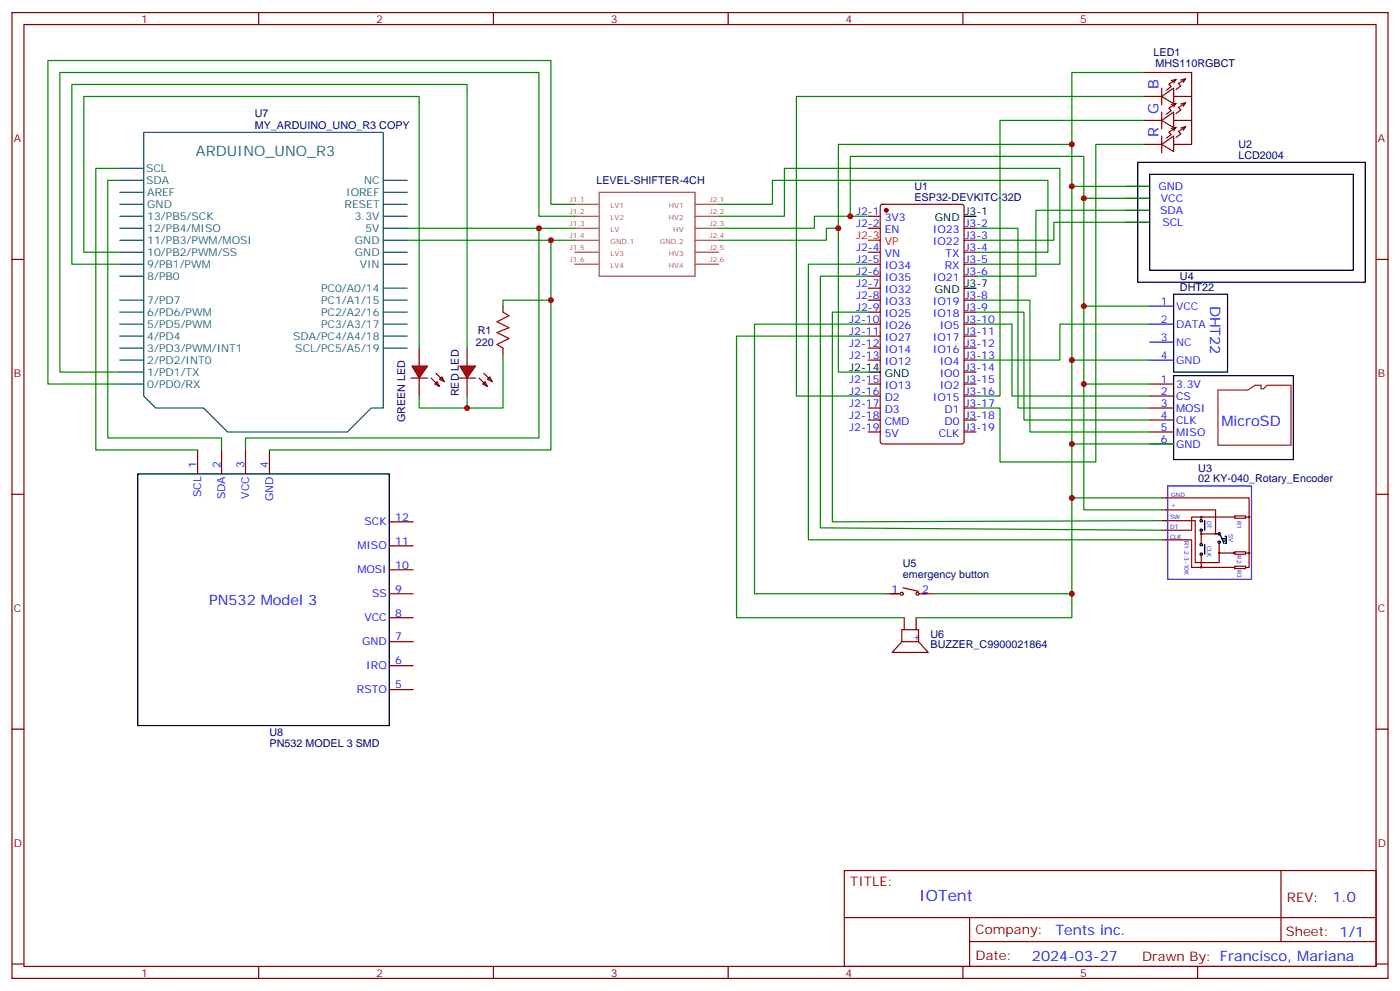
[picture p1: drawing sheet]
<svg xmlns="http://www.w3.org/2000/svg" width="412mm" height="292mm" viewBox="0 0 412 292" stroke-linecap="round" stroke-linejoin="round" font-family="sans-serif">
<g fill="none" stroke="#870000" stroke-width=".35">
<path d="M3.5 3.7h405.4v284.3h-405.4zM7.1 7.2h398.2v277.3h-398.2zM76.2 3.7v3.5M145.3 3.7v3.5M214.5 3.7v3.5M283.6 3.7v3.5M352.8 3.7v3.5M336.9 21.3h14.1v21.2h-5.3M336.9 35.5h5.3M336.9 28.4h5.3M342.2 35.5l3.5-2.5v4.6zM342.2 28.4l3.5-2.5v4.6z"/>
<path d="M342.2 25.9v5M342.2 33v4.9M345.7 38.5l.7-1-2.1 1.4 .7 .7-1.4 1.1M345.7 31.5l.7-1.1-2.1 1.4 .7 .7-1.4 1.1M345.7 24.4l.7-1-2.1 1.4 .7 .7-1.4 1M345.7 35.5h5.3M345.7 28.4h5.3M346.4 37.5l-1.4 .3M346.4 30.4l-1.4 .4M346.4 23.4l-1.4 .3M348.5 38.4l.7-1.1-2.1 1.4 .7 .7-1.4 1.1M348.5 31.3l.7-1-2.1 1.4 .7 .7-1.4 1"/>
<path d="M348.5 24.3l.7-1.1-2.1 1.4 .7 .7-1.4 1.1M349.2 37.3l-1.4 .4M349.2 30.3l-1.4 .3M349.2 23.2l-1.4 .3M331.6 54.9h7.1M331.6 58.4h7.1M336.9 42.5h5.3M342.2 42.5l3.5-2.5v4.6zM342.2 40v5M3.5 76.4h3.6M255.8 63.7h3.5M255.8 67.2h3.5"/>
<path d="M255.8 74.3h3.5M255.8 77.8h3.5M259.5 60.4l.5-.3h23.3l.6 .5 .1 69.4-.5 .6-23.5 .1-.7-.5v-69.3zM284 67.2h3.5M284 74.3h3.5M284 77.8h3.5M284 70.7h3.5M331.6 61.9h7.1M331.6 65.4h7.1M405.3 76.4h3.6M255.8 81.3h3.5M255.8 84.8h3.5"/>
<path d="M255.8 88.4h3.5M255.8 91.9h3.5M255.8 95.4h3.5M255.8 99h3.5M284 81.3h3.5M284 88.4h3.5M284 91.9h3.5M284 95.4h3.5M284 99h3.5M137.6 102.5v5.3M137.6 111.3v5.3M141.1 111.3l2.5 2.5"/>
<path d="M142.2 113.1l.7-.7 .7 1.4zM142.5 109.9l2.5 2.5M143.6 111.7l.7-.8 .7 1.5zM255.8 102.5h3.5M255.8 106h3.5M255.8 113.1h3.5M255.8 116.6h3.5M284 102.5h3.5M284 106h3.5M284 113.1h3.5M284 116.6h3.5M284 109.5h3.5"/>
<path d="M338.7 113.1h7M338.7 116.6h7M58.2 132.5v7M65.3 132.5v7M72.3 132.5v7M79.4 132.5v7M255.8 120.1h3.5M255.8 123.6h3.5M255.8 127.2h3.5M284 120.1h3.5M284 123.6h3.5M284 127.2h3.5"/>
<path d="M338.7 120.1h7M338.7 123.6h7M338.7 127.2h7M338.7 130.7h7M3.5 145.5h3.6M114.7 153.6h7M342.2 146.6h1.8M342.2 150.1h1.8M342.2 153.3h1.8M342.2 156.1h1.8M342.2 158.9h1.8M405.3 145.5h3.6"/>
<path d="M114.7 174.8h7M114.7 167.7h7M114.7 160.7h7M261.1 174.8h3.8M266 173l4.6 1.1M270.6 174.8h4.6M114.7 188.9h7M114.7 196h7M114.7 181.9h7M265.6 188.9v-3.5h5v3.5M265.6 188.9h5M265.6 188.9l-2.8 3.2h10.6l-2.8-3.2"/>
<path d="M266.3 181.9v3.5M269.9 181.9v3.5M3.5 214.7h3.6M114.7 203h7M405.3 214.7h3.6M248.7 256.3h156.6v28.2h-156.6zM377.3 256.3v20.9M248.7 270.1h156.5M285.6 277.2h119.6M285.6 270.1v14.2M3.5 283.8h3.6M76.2 284.5v3.5"/>
<path d="M145.3 284.5v3.5M214.5 284.5v3.5M283.6 284.5v3.5M352.8 284.5v3.5M405.3 283.8h3.6"/>
<circle cx="265.6" cy="174.8" r=".44"/>
<circle cx="270.2" cy="174.8" r=".44"/>
</g>
<circle cx="261.1" cy="61.9" r=".53" fill="#870000" stroke="#870000" stroke-width=".35"/>
<path d="M255.8 70.7h3.5" fill="none" stroke="#f00" stroke-width=".35"/>
<g fill="none" stroke="#000" stroke-width=".35">
<path d="M335.1 47.8h67.1v35.3h-67.1zM338.7 51.3h59.9v28.3h-59.9zM284 63.7h3.5M284 84.8h3.5M345.7 86.6h15.9v22.9h-15.9zM255.8 109.5h3.5M345.7 110.6h35.3v24.7h-35.3zM40.6 139.5h74.1v74.1h-74.1zM354.9 153.3v2.8M359.5 157.5l1 2.5M360.2 158.6h1h-1M360.2 159.3h1"/>
<path d="M360.9 157.9h.3v2.1h-.3M354.9 160.3v2.9"/>
<circle cx="353.8" cy="156.1" r=".35"/>
<circle cx="353.8" cy="153.3" r=".35"/>
<circle cx="359.1" cy="157.2" r=".35"/>
<circle cx="359.1" cy="159.6" r=".35"/>
<circle cx="353.8" cy="163.2" r=".35"/>
<circle cx="353.8" cy="160.3" r=".35"/>
</g>
<path d="M338.7 90.1h7M338.7 95.4h7M338.7 100.7h7M338.7 106h7" fill="none" stroke="#30c" stroke-width=".35"/>
<path d="M358.8 114.8h8.8l2.1-1.4h1.8v1.1h.7l1-1.1h7.1v17.7h-21.5z" fill="none" stroke="#8c2424" stroke-width=".35"/>
<g fill="none" stroke="#900" stroke-width=".35">
<path d="M343.6 150.1h14.5v7.1M343.6 146.6h24.3v20.4h-1M343.6 153.3h8.5v12.3h7v-2.8M343.6 158.9h7.4v8.1h2.8M353.8 156.5v.7h5M353.8 157.2v2.8M354.2 152.2h-3.2v3.9h-7.4M359.1 160v2.8h4.6h-.3M363.7 151.9h3.2v.7h-3.2zM363.7 152.2h-9.9v.7M366.9 152.2h1M353.8 163.5v3.5h9.9"/>
<path d="M363.7 162.5h3.2v.7h-3.2zM363.7 166.7h3.2v.7h-3.2zM366.9 162.8h1"/>
<circle cx="353.8" cy="157.2" r=".18"/>
<circle cx="353.8" cy="152.2" r=".18"/>
<circle cx="358.1" cy="157.2" r=".18"/>
<circle cx="367.9" cy="152.2" r=".18"/>
<circle cx="353.8" cy="167" r=".18"/>
<circle cx="359.1" cy="162.8" r=".18"/>
<circle cx="367.9" cy="162.8" r=".18"/>
</g>
<path d="M344 170.2v.4v-27.5h24.7v27.5h-24.7" fill="none" stroke="#00f" stroke-width=".35"/>
<g fill="none" stroke="#008700" stroke-width=".35">
<path d="M336.9 21.3h-21.2v21.2M336.9 28.4h-102.3v88.2h21.2M336.9 35.5h-42.3v81.1h-7.1M315.7 54.9h23M319.3 58.4h19.4M336.9 42.5h-14.1v93.5h-28.2v-15.9h-7.1M255.8 63.7h-5.3v-17.7h68.8v104.1h22.9M255.8 77.8h-17.7v81.1h104.1M287.5 67.2h12.4v52.9h38.8M338.7 61.9h-33.5v19.4h-17.7M338.7 65.4h-28.3v5.3h-22.9M255.8 91.9h-10.6v61.7l97-.3"/>
<path d="M255.8 81.3h-14.1v74.1l100.5 .7M255.8 95.4h-33.6v79.4h38.9M255.8 99h-38.8v82.9h49.3M287.5 95.4h10.6v21.2h40.6M287.5 91.9h14.1v31.7h37.1M287.5 88.4h15.9v38.8h35.3M319.3 90.1h19.4M338.7 95.4h-26.5v10.6h-24.7M255.8 109.5h-8.9v-67h68.8v104.1h26.5M315.7 106h23M319.3 113.1h19.4M315.7 130.7h30"/>
<path d="M315.7 146.6v28.2h-40.5M315.7 174.8v7.1h-45.8"/>
</g>
<g fill="none" stroke="#a64a4a" stroke-width=".35">
<path d="M176.5 56.6h28.2v24.7h-28.2zM169.3 74.3h7M169.3 70.7h7M169.3 67.2h7M169.3 63.7h7M169.3 60.1h7M169.3 77.8h7M204.7 74.3h7M204.7 70.7h7M204.7 67.2h7M204.7 63.7h7M204.7 60.1h7"/>
<path d="M204.7 77.8h7"/>
</g>
<g fill="none" stroke="#0a4f63" stroke-width=".35">
<path d="M42.3 39h70.6v81.1h-3.5l-7.1 7.1h-35.3l-7-7.1h-14.1l-3.6-3.5zM35.3 53.1h7M35.3 56.6h7M35.3 49.6h7M112.9 53.1h7M112.9 56.6h7M35.3 60.1h7M35.3 63.7h7M35.3 67.2h7M35.3 70.7h7M35.3 74.3h7M35.3 77.8h7"/>
<path d="M112.9 60.1h7M112.9 63.7h7M112.9 67.2h7M112.9 70.7h7M112.9 74.3h7M112.9 77.8h7M35.3 88.4h7M35.3 91.9h7M35.3 95.4h7M35.3 99h7M35.3 81.3h7M112.9 84.8h7"/>
<path d="M112.9 88.4h7M112.9 91.9h7M112.9 95.4h7M112.9 99h7M35.3 102.5h7M35.3 106h7M35.3 109.5h7M35.3 113.1h7M112.9 102.5h7"/>
</g>
<path d="M135.5 107.8h4.6l-2.5 3.5z" fill="#f00" stroke="#870000" stroke-width=".35"/>
<path d="M123.5 102.5v5.3M123.5 111.3v5.3M127 111.3l2.5 2.5M128.1 113.1l.7-.7 .7 1.4zM128.4 109.9l2.5 2.5M129.5 111.7l.7-.8 .7 1.5zM135.1 111.3h5" fill="none" stroke="#870000" stroke-width=".35"/>
<path d="M121.4 107.8h4.5l-2.4 3.5z" fill="#f00" stroke="#870000" stroke-width=".35"/>
<path d="M148.2 90.1v1.8M121 111.3h4.9M148.2 102.5v1.7" fill="none" stroke="#870000" stroke-width=".35"/>
<path d="M148.2 91.9l1.7 1.1-3.5 1.7 3.5 1.8-3.5 1.4 3.5 1.8-3.5 1.7 1.8 1.1" fill="none" stroke="#a10000" stroke-width=".35"/>
<g fill="none" stroke="#008700" stroke-width=".35">
<path d="M35.3 49.6h-7.1v82.9h30M35.3 53.1h-3.6v75.8h33.6v3.6M35.3 77.8h-14.1v-52.9h116.4v77.6M35.3 74.3h-10.6v-45.9h98.8v74.1M119.9 70.7h42.4v61.8h-82.9M119.9 67.2h49.4M158.7 67.2v61.7h-86.4v3.6M162.3 70.7h7M169.3 63.7h-10.6v-42.4h-141.1v88.2h17.7M169.3 60.1h-7v-42.3h-148.2v95.3h21.2M211.7 63.7h19.4v-14.1h81.1v28.2h-24.7M211.7 60.1h15.8v-7h81.2v21.2h-21.2"/>
<path d="M246.9 67.2h-3.5v3.5h-31.7M250.5 63.7h-10.6v3.5h-28.2M162.3 88.4h-14.1v1.7M123.5 116.6v3.5h14.1M148.2 104.2v15.9h-10.6v-3.5"/>
</g>
<g fill="#c00">
<circle cx="319.3" cy="113.1" r=".88"/>
<circle cx="319.3" cy="90.1" r=".88"/>
<circle cx="319.3" cy="58.4" r=".88"/>
<circle cx="315.7" cy="106" r=".88"/>
<circle cx="315.7" cy="54.9" r=".88"/>
<circle cx="315.7" cy="130.7" r=".88"/>
<circle cx="315.7" cy="146.6" r=".88"/>
<circle cx="315.7" cy="174.8" r=".88"/>
<circle cx="315.7" cy="42.5" r=".88"/>
<circle cx="250.5" cy="63.7" r=".88"/>
<circle cx="246.9" cy="67.2" r=".88"/>
<circle cx="137.6" cy="120.1" r=".88"/>
<circle cx="158.8" cy="67.2" r=".88"/>
<circle cx="162.3" cy="70.7" r=".88"/>
<circle cx="162.3" cy="88.4" r=".88"/>
</g>
<text font-size="4.6" fill="#00f" x="270.8" y="265.3">IOTent</text>
<g font-size="4.2" fill="#00f">
<text x="341.2" y="26.2" transform="rotate(-90 341.2 26.2)">B</text>
<text x="341.2" y="33.7" transform="rotate(-90 341.2 33.7)">G</text>
<text x="341.2" y="40.4" transform="rotate(-90 341.2 40.4)">R</text>
<text x="356.4" y="90" transform="rotate(90 356.4 90)">DHT22</text>
<text x="359.8" y="125.4">MicroSD</text>
<text x="61.6" y="178.2">PN532 Model 3</text>
<text x="392.5" y="265.6">1.0</text>
<text x="310.9" y="275.1">Tents inc.</text>
<text x="304" y="282.9">2024-03-27</text>
</g>
<text font-size="4.2" fill="#146478" x="57.7" y="46">ARDUINO_UNO_R3</text>
<g font-size="3.9" fill="#800">
<text x="250.5" y="260.9">TITLE:</text>
<text x="379.1" y="265.6">REV:</text>
<text x="287.4" y="275.1">Company:</text>
<text x="378.7" y="275.7">Sheet: 1/1</text>
<text x="287.4" y="282.8">Date:</text>
<text x="336.4" y="282.8">Drawn By: Francisco, Mariana</text>
</g>
<g font-size="3.2" fill="#800">
<text x="41.6" y="6.7">1</text>
<text x="110.8" y="6.7">2</text>
<text x="179.9" y="6.7">3</text>
<text x="249.1" y="6.7">4</text>
<text x="318.2" y="6.7">5</text>
<text x="4.1" y="41.8">A</text>
<text x="405.9" y="41.8">A</text>
<text x="4.1" y="110.9">B</text>
<text x="405.9" y="110.9">B</text>
<text x="4.1" y="180.1">C</text>
<text x="405.9" y="180.1">C</text>
<text x="4.1" y="249.2">D</text>
<text x="405.9" y="249.2">D</text>
<text x="41.6" y="287.5">1</text>
<text x="110.8" y="287.5">2</text>
<text x="179.9" y="287.5">3</text>
<text x="249.1" y="287.5">4</text>
<text x="318.2" y="287.5">5</text>
</g>
<g font-size="3.2" fill="#000080">
<text x="339.8" y="16.5">LED1</text>
<text x="340.4" y="19.6">MHS110RGBCT</text>
<text x="75" y="34.5">U7</text>
<text x="75" y="37.9">MY_ARDUINO_UNO_R3 COPY</text>
<text x="364.8" y="46.7">LCD2004</text>
<text x="364.8" y="43.6">U2</text>
<text x="175.7" y="54.3">LEVEL-SHIFTER-4CH</text>
<text x="269.4" y="59.1">ESP32-DEVKITC-32D</text>
<text x="269.4" y="55.9">U1</text>
<text x="347.6" y="82.3">U4</text>
<text x="347.6" y="85.5">DHT22</text>
<text x="140.1" y="101.9">220</text>
<text x="140.8" y="98.4">R1</text>
<text x="135.2" y="116.7" transform="rotate(-90 135.2 116.7)">RED LED</text>
<text x="119.3" y="124.3" transform="rotate(-90 119.3 124.3)">GREEN LED</text>
<text x="353" y="142">02 KY-040_Rotary_Encoder</text>
<text x="353" y="138.8">U3</text>
<text x="265.9" y="167">U5</text>
<text x="265.9" y="170.1">emergency button</text>
<text x="274.1" y="190.9">BUZZER_C9900021864</text>
<text x="274.1" y="187.8">U6</text>
<text x="79.4" y="219.8">PN532 MODEL 3 SMD</text>
<text x="79.4" y="216.6">U8</text>
</g>
<g font-size="3.2" fill="#146478">
<text x="43" y="50.6">SCL</text>
<text x="43" y="54.2">SDA</text>
<text x="43.4" y="57.7">AREF</text>
<text x="102" y="57.7">IOREF</text>
<text x="107.2" y="54.2">NC</text>
<text x="43.4" y="61.2">GND</text>
<text x="43.4" y="64.7">13/PB5/SCK</text>
<text x="101.5" y="61.2">RESET</text>
<text x="104.5" y="64.7">3.3V</text>
<text x="43.4" y="68.3">12/PB4/MISO</text>
<text x="43.4" y="71.8">11/PB3/PWM/MOSI</text>
<text x="104.5" y="71.8">GND</text>
<text x="107.6" y="68.3">5V</text>
<text x="43.4" y="75.3">10/PB2/PWM/SS</text>
<text x="104.5" y="75.3">GND</text>
<text x="43.4" y="78.8">9/PB1/PWM</text>
<text x="43.4" y="82.4">8/PB0</text>
<text x="106" y="78.8">VIN</text>
<text x="43.4" y="89.4">7/PD7</text>
<text x="94.6" y="85.9">PC0/A0/14</text>
<text x="94.6" y="89.4">PC1/A1/15</text>
<text x="43.4" y="93">6/PD6/PWM</text>
<text x="94.6" y="93">PC2/A2/16</text>
<text x="43.4" y="96.5">5/PD5/PWM</text>
<text x="43.4" y="100">4/PD4</text>
<text x="86.4" y="100">SDA/PC4/A4/18</text>
<text x="94.6" y="96.5">PC3/A3/17</text>
<text x="43.4" y="103.5">3/PD3/PWM/INT1</text>
<text x="43.4" y="107.1">2/PD2/INT0</text>
<text x="87" y="103.5">SCL/PC5/A5/19</text>
<text x="43.4" y="110.6">1/PD1/TX</text>
<text x="43.4" y="114.1">0/PD0/RX</text>
</g>
<g font-size="3.2" fill="#00f">
<text x="341.3" y="55.9">GND</text>
<text x="341.9" y="59.4">VCC</text>
<text x="252.2" y="63.3">J2-1</text>
<text x="260.6" y="65.1">3V3</text>
<text x="341.8" y="63">SDA</text>
<text x="252.2" y="66.9">J2-2</text>
<text x="260.6" y="68.6">EN</text>
<text x="274.8" y="68.6">IO23</text>
<text x="284.2" y="66.9">J3-2</text>
<text x="284.2" y="70.4">J3-3</text>
<text x="342.4" y="66.5">SCL</text>
<text x="252.2" y="73.9">J2-4</text>
<text x="252.2" y="77.4">J2-5</text>
<text x="260.6" y="75.7">VN</text>
<text x="274.8" y="72.1">IO22</text>
<text x="278.5" y="75.7">TX</text>
<text x="284.2" y="73.9">J3-4</text>
<text x="284.2" y="77.4">J3-5</text>
<text x="252.2" y="81">J2-6</text>
<text x="260.6" y="79.2">IO34</text>
<text x="260.6" y="82.7">IO35</text>
<text x="274.8" y="82.7">IO21</text>
<text x="278.3" y="79.2">RX</text>
<text x="284.2" y="81">J3-6</text>
<text x="252.2" y="84.5">J2-7</text>
<text x="252.2" y="88">J2-8</text>
<text x="260.6" y="86.3">IO32</text>
<text x="260.6" y="89.8">IO33</text>
<text x="274.8" y="89.8">IO19</text>
<text x="284.2" y="88">J3-8</text>
<text x="250.2" y="95.1">J2-10</text>
<text x="252.2" y="91.5">J2-9</text>
<text x="260.6" y="93.3">IO25</text>
<text x="274.8" y="93.3">IO18</text>
<text x="284.2" y="91.5">J3-9</text>
<text x="284.2" y="95.1">J3-10</text>
<text x="250.2" y="98.6">J2-11</text>
<text x="260.6" y="96.8">IO26</text>
<text x="260.6" y="100.4">IO27</text>
<text x="274.8" y="100.4">IO17</text>
<text x="276.8" y="96.8">IO5</text>
<text x="284.2" y="98.6">J3-11</text>
<text x="250.2" y="102.1">J2-12</text>
<text x="250.2" y="105.7">J2-13</text>
<text x="260.6" y="103.9">IO14</text>
<text x="260.6" y="107.4">IO12</text>
<text x="274.8" y="103.9">IO16</text>
<text x="276.8" y="107.4">IO4</text>
<text x="284.2" y="102.1">J3-12</text>
<text x="284.2" y="105.7">J3-13</text>
<text x="250.2" y="112.7">J2-15</text>
<text x="276.8" y="110.9">IO0</text>
<text x="284.2" y="109.2">J3-14</text>
<text x="284.2" y="112.7">J3-15</text>
<text x="341.9" y="112.7">1</text>
<text x="250.2" y="116.2">J2-16</text>
<text x="250.2" y="119.8">J2-17</text>
<text x="260.6" y="114.5">IO13</text>
<text x="260.6" y="118">D2</text>
<text x="274.8" y="118">IO15</text>
<text x="276.8" y="114.5">IO2</text>
<text x="284.2" y="116.2">J3-16</text>
<text x="284.2" y="119.8">J3-17</text>
<text x="341.9" y="116.2">2</text>
<text x="341.9" y="119.8">3</text>
<text x="346.4" y="114.1">3.3V</text>
<text x="346.4" y="117.7">CS</text>
<text x="250.2" y="123.3">J2-18</text>
<text x="260.6" y="121.5">D3</text>
<text x="260.6" y="125.1">CMD</text>
<text x="278.2" y="121.5">D1</text>
<text x="278.2" y="125.1">D0</text>
<text x="284.2" y="123.3">J3-18</text>
<text x="341.9" y="123.3">4</text>
<text x="346.4" y="121.2">MOSI</text>
<text x="346.4" y="124.7">CLK</text>
<text x="250.2" y="126.8">J2-19</text>
<text x="260.6" y="128.6">5V</text>
<text x="276.5" y="128.6">CLK</text>
<text x="284.2" y="126.8">J3-19</text>
<text x="341.9" y="126.8">5</text>
<text x="341.9" y="130.4">6</text>
<text x="346.4" y="128.2">MISO</text>
<text x="346.4" y="131.8">GND</text>
<text x="57.9" y="137.8" transform="rotate(-90 57.9 137.8)">1</text>
<text x="64.9" y="137.8" transform="rotate(-90 64.9 137.8)">2</text>
<text x="72" y="137.8" transform="rotate(-90 72 137.8)">3</text>
<text x="79" y="137.8" transform="rotate(-90 79 137.8)">4</text>
<text x="59.3" y="146.4" transform="rotate(-90 59.3 146.4)">SCL</text>
<text x="66.3" y="147" transform="rotate(-90 66.3 147)">SDA</text>
<text x="73.4" y="146.8" transform="rotate(-90 73.4 146.8)">VCC</text>
<text x="80.4" y="147.5" transform="rotate(-90 80.4 147.5)">GND</text>
<text x="107.4" y="154.7">SCK</text>
<text x="116.4" y="153.3">12</text>
<text x="105.3" y="161.7">MISO</text>
<text x="116.4" y="160.3">11</text>
<text x="116.4" y="167.4">10</text>
<text x="105.3" y="168.8">MOSI</text>
<text x="109.6" y="175.9">SS</text>
<text x="116.4" y="174.4">9</text>
<text x="262.6" y="174.4">1</text>
<text x="271.6" y="174.4">2</text>
<text x="107.3" y="182.9">VCC</text>
<text x="116.4" y="181.5">8</text>
<text x="106.7" y="190">GND</text>
<text x="116.4" y="188.6">7</text>
<text x="270.9" y="189" transform="rotate(-90 270.9 189)">+</text>
<text x="107.9" y="197">IRQ</text>
<text x="116.4" y="195.6">6</text>
<text x="116.4" y="202.7">5</text>
<text x="105.1" y="204.1">RSTO</text>
</g>
<g font-size="3.2">
<text x="275.4" y="65.1">GND</text>
<text x="284.2" y="63.3">J3-1</text>
<text x="275.4" y="86.3">GND</text>
<text x="284.2" y="84.5">J3-7</text>
<text x="250.2" y="109.2">J2-14</text>
<text x="260.6" y="110.9">GND</text>
</g>
<g font-size="3.2" fill="#f00">
<text x="252.2" y="70.4">J2-3</text>
<text x="260.6" y="72.1">VP</text>
</g>
<g font-size="3.2" fill="#30c">
<text x="341.9" y="89.8">1</text>
<text x="341.9" y="95.1">2</text>
<text x="346.4" y="91.2">VCC</text>
<text x="341.9" y="100.4">3</text>
<text x="346.4" y="96.5">DATA</text>
<text x="346.4" y="101.8">NC</text>
<text x="341.9" y="105.7">4</text>
<text x="346.4" y="107.1">GND</text>
</g>
<g font-size="2.1" fill="#a54b4b">
<text x="167.8" y="59.5">J1.1</text>
<text x="209" y="59.5">J2.1</text>
<text x="167.8" y="63">J1.2</text>
<text x="179.9" y="64.7">LV2</text>
<text x="179.9" y="61.2">LV1</text>
<text x="197" y="64.7">HV2</text>
<text x="197" y="61.2">HV1</text>
<text x="209" y="63">J2.2</text>
<text x="167.8" y="70">J1.4</text>
<text x="167.8" y="66.5">J1.3</text>
<text x="179.9" y="71.8">GND.1</text>
<text x="179.9" y="68.2">LV</text>
<text x="194.4" y="71.8">GND.2</text>
<text x="198.3" y="68.2">HV</text>
<text x="209" y="70">J2.4</text>
<text x="209" y="66.5">J2.3</text>
<text x="167.8" y="73.6">J1.5</text>
<text x="167.8" y="77.1">J1.6</text>
<text x="179.9" y="75.3">LV3</text>
<text x="197" y="75.3">HV3</text>
<text x="209" y="77.1">J2.6</text>
<text x="209" y="73.6">J2.5</text>
<text x="179.9" y="78.8">LV4</text>
<text x="197" y="78.8">HV4</text>
</g>
<g font-size="1.8" fill="#00f">
<text x="345" y="146.2">GND</text>
<text x="345" y="149.4">+</text>
<text x="344.7" y="152.9">SW</text>
<text x="344.7" y="155.8">DT</text>
<text x="355.6" y="153.3" transform="rotate(90 355.6 153.3)">DT</text>
<text x="364.4" y="153.3" transform="rotate(90 364.4 153.3)">R1</text>
<text x="344.7" y="158.6">CLK</text>
<text x="348.9" y="159.3" transform="rotate(90 348.9 159.3)">R1.2.3-10K</text>
<text x="355.6" y="160.7" transform="rotate(90 355.6 160.7)">CLK</text>
<text x="361.9" y="157.2" transform="rotate(90 361.9 157.2)">SV</text>
<text x="364.4" y="163.5" transform="rotate(90 364.4 163.5)">R2</text>
<text x="364.4" y="167.7" transform="rotate(90 364.4 167.7)">R3</text>
</g>
</svg>
